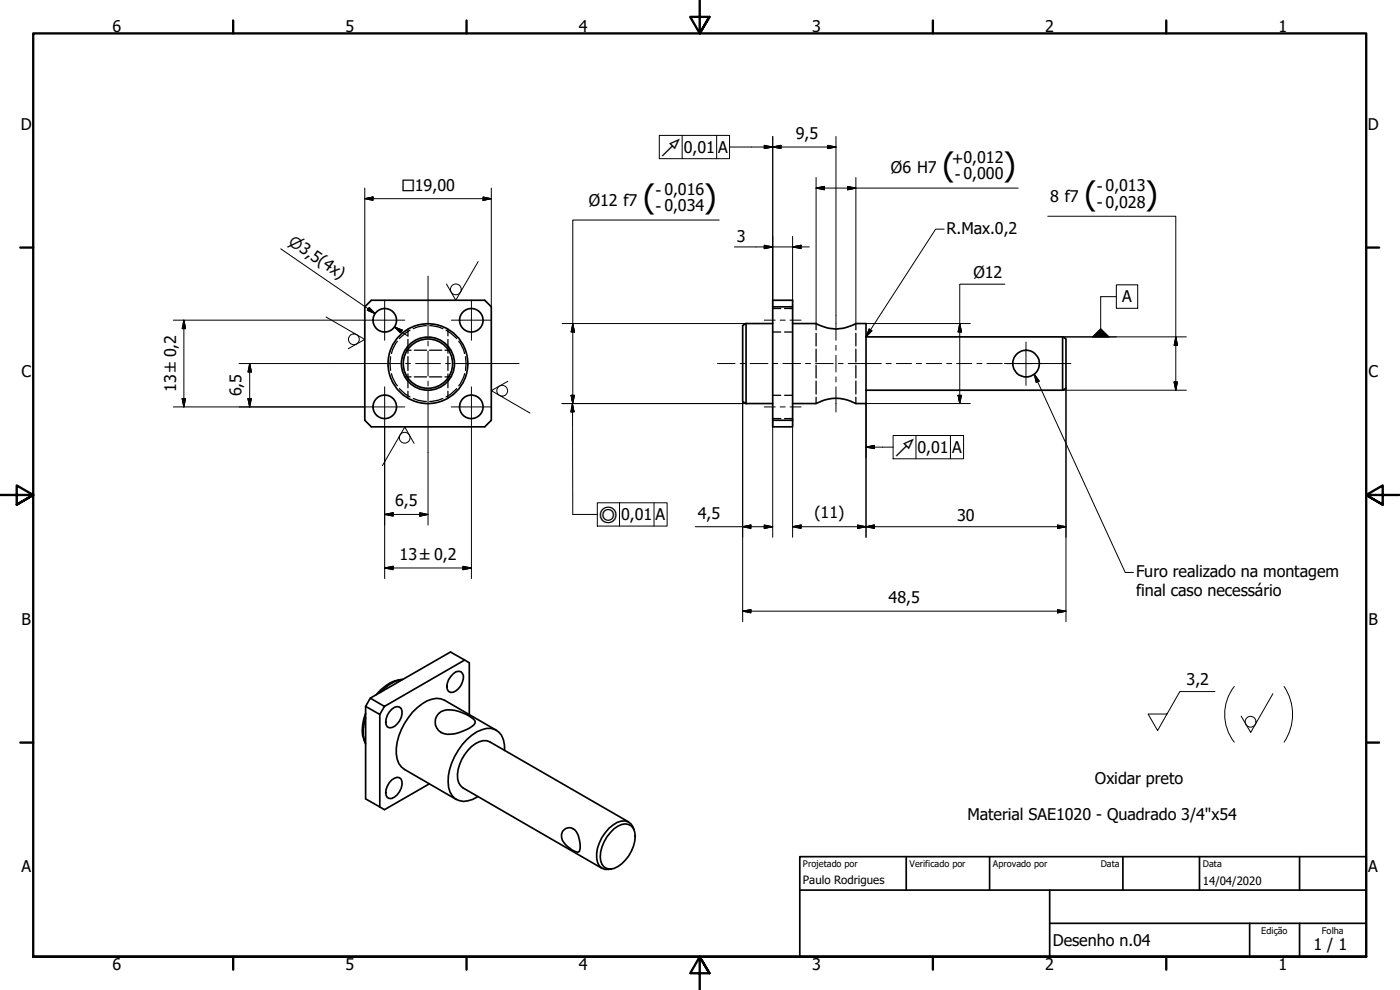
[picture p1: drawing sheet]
<svg xmlns="http://www.w3.org/2000/svg" width="420mm" height="297mm" viewBox="0 0 420 297" stroke-linecap="round" stroke-linejoin="round" font-family="sans-serif">
<g fill="none" stroke="#000" stroke-width=".51">
<path d="M111.4 90.1h34.1l1.9 2v34l-1.9 2h-34.1l-1.9-2v-34zM223.9 97.1l-1 .5v22.9l1 .6M223.9 97.1v24M223.9 97.1h8M231.9 90.1h6v2h-6zM231.9 92.1v36h6v-2M237.9 97.1h7a11.6 11.6 0 0 0 12 0h3v24h-3a12 12 0 0 0-12 0h-7M237.9 92.1v34M259.9 101.1h59M259.9 117.1h59M318.9 101.1l1 .5v14.9l-1 .6M318.9 101.1v16"/>
<path d="M223.9 121.1h8M231.9 126.1h6M139.4 198l-24 13.9M109.7 215.4a11.2 11.2 0 0 0 0 7.8M109.7 214a10.7 10.7 0 0 0-.1 8.9M109.7 211.9v27.8l5.7 3.2 13.4-7.7M111.1 209.5l24.1-13.9 5.6 3.3v15.5M111.1 209.5l4.3 2.4-1.4 2.5-4.3-2.5zM114 214.4v27.7M117.6 212.8a1.8 1.8 0 0 1 2.8-.2 4.5 4.5 0 0 1-3.6 5.8 1.98 1.98 0 0 1-.9-2.8l.4-1zM120.5 203.9a11 11 0 0 0-7.6 4.6M120.9 203.8a11.2 11.2 0 0 0-6.8 4"/>
<path d="M131.6 214.1a5.8 5.8 0 0 1 6.1-.6l3.1 1.4a2.13 2.13 0 0 1 1.7 2.2 11.7 11.7 0 0 1-9.2 3 3.6 3.6 0 0 1-1.7-6zM136 202.2a1.7 1.7 0 0 1 2.2-.7 1.7 1.7 0 0 1 .9 2.1 4.6 4.6 0 0 1-3.8 4.2 1.94 1.94 0 0 1-1.1-2.8l.4-1.1zM149 219.1l-15.6-9a6.1 6.1 0 0 0-6.7 1.1 18.6 18.6 0 0 0-7.8 15 5.4 5.4 0 0 0 2.5 4.7l15.6 9M117.6 234a1.8 1.8 0 0 1 2.8-.2 4.7 4.7 0 0 1-2.8 5.8 1.45 1.45 0 0 1-1.8-1.7 5.8 5.8 0 0 1 1.8-3.9zM151.4 225.2a6.4 6.4 0 0 0-2.7-6.3 6 6 0 0 0-5.6 .7 18.7 18.7 0 0 0-8.6 15 5 5 0 0 0 6 5.7l1.4-.5 1.5-.8M168.8 249.4a2.5 2.5 0 0 1 2.5-1 2.5 2.5 0 0 1 2 1.7 6.5 6.5 0 0 1 .5 5.4 2.68 2.68 0 0 1-2.8-1l-.7-.5a3.7 3.7 0 0 1-1.5-4.6zM184.2 248.7a4.3 4.3 0 0 1 5.3-.9 6.7 6.7 0 0 1 0 7.6 9 9 0 0 1-6.4 5.4 3.1 3.1 0 0 1-3-3.8 12 12 0 0 1 4.1-8.3zM188.7 246.6l-41.8-24a5.8 5.8 0 0 0-6.5 2.6 11.8 11.8 0 0 0-3 8.5l.3 1.2 1.2 1.5 41.8 24.1M190.3 249a3.3 3.3 0 0 0-5.1-2.3 11.6 11.6 0 0 0-5.9 12 3.1 3.1 0 0 0 4.2 2"/>
<circle cx="115.5" cy="96.1" r="3.5"/>
<circle cx="141.4" cy="96.1" r="3.5"/>
<circle cx="128.4" cy="109.1" r="12"/>
<circle cx="128.4" cy="109.1" r="7.4"/>
<circle cx="128.4" cy="109.1" r="8"/>
<circle cx="307.9" cy="109.1" r="4"/>
<circle cx="115.5" cy="122.1" r="3.5"/>
<circle cx="141.4" cy="122.1" r="3.5"/>
</g>
<!-- layer: Oculto (ISO) -->
<g fill="none" stroke="#000" stroke-width=".38">
<path d="M122.4 98.7v2.1M123.1 99l-1.5 1-1.7 1.6M128 97.7l-2.7 .4-1.3 .5M129 97.7l2.6 .4 1.3 .5M133.9 99l1.4 1 1.7 1.6M134.4 98.7v2.1M231.9 92.6h2.4M231.9 99.6h2.4M235.5 92.6h2.4M235.5 99.6h2.4M244.9 97.1v1.9M244.9 100v3.8"/>
<path d="M256.9 97.1v1.9M256.9 100v3.8M117.2 107l-.2 2.1 .2 2M117.5 112.1l.3 1.1 1.5 2.5M119.3 102.4l-1.5 2.6-.3 1.1M119.9 116.6l1.7 1.6 1.5 .9M121.5 105.1h1.9M121.5 113.1h1.9M122.4 101.8v4.2M122.4 107v4.2M122.4 112.2v4.2M122.4 117.4v2.1"/>
<path d="M124 119.6l1.3 .5 2.7 .3M124.3 105.1h3.7M124.3 113.1h3.7M128.9 105.1h3.7M128.9 113.1h3.7M132.9 119.6l-1.3 .5-2.6 .3M133.5 105.1h1.9M133.5 113.1h1.9M134.4 101.8v4.2M134.4 107v4.2M134.4 112.2v4.2M134.4 117.4v2.1"/>
<path d="M137 116.6l-1.7 1.6-1.4 .9M137.7 102.4l1.4 2.6 .3 1.1M139.4 112.1l-.3 1.1-1.4 2.5M139.7 107l.2 2.1-.2 2M231.9 118.6h2.4M235.5 118.6h2.4M244.9 104.8v3.8M244.9 109.6v3.8M244.9 114.3v3.9M244.9 119.2v1.9M256.9 104.8v3.8M256.9 109.6v3.8"/>
<path d="M256.9 114.3v3.9M256.9 119.2v1.9M231.9 125.6h2.4M235.5 125.6h2.4"/>
</g>
<!-- layer: Borda (ISO) -->
<g fill="none" stroke="#000" stroke-width=".7">
<path d="M70 6.1v3.9M140 6.1v3.9M210 0v10l-2.9-4.9h5.8l-2.9 4.9 2.9-4.9M280 6.1v3.9M350 6.1v3.9M6.1 74.3h3.9M410 74.3h3.9M0 148.5h10l-5-2.8v5.7l5-2.9-5 2.9M420 148.5h-10l5-2.8v5.7l-5-2.9 5 2.9M6.1 222.8h3.9M410 222.8h3.9M10 287.1v-277.1h400v277.1h-400h400"/>
<path d="M70 287.1v3.8M140 287.1v3.8M212.9 292l-2.9-4.9 2.9 4.9h-5.8l2.9-4.9v9.9M280 287.1v3.8M350 287.1v3.8"/>
</g>
<path d="M240 257h170v30.1h-170zM272 257v10.1M297 257v10.1M337 257v10.1M360 257v10.1M390 257v10.1M240 267.1h170M315 277h95M315 267.1v20M375 277v10.1M390 277v10.1" fill="none" stroke="#000" stroke-width=".51"/>
<!-- layer: Geometria de rascunho (ISO) -->
<path d="M370.4 206a13.6 13.6 0 0 0 0 16.7M385.4 206a15 15 0 0 1 0 16.7" fill="none" stroke="#000" stroke-width=".3"/>
<g fill="none" stroke="#000" stroke-width=".3">
<path d="M109.5 59.6l2.5-.5v1zM109.5 59.6h37.9M109.5 56.4v35.7M145 59.1l2.4 .5-2.4 .5zM147.4 56.4v35.7M231.9 44.1l2.5-.5v1zM231.9 44.1h19M231.9 40.9v49.2M244.9 56.4l2.5-.5v1zM244.9 56.4h60.7M244.9 53.3v43.8M248.4 43.6l2.5 .5-2.5 .5z"/>
<path d="M250.9 40.9v53.7M254.4 55.9l2.5 .5-2.5 .5zM256.9 53.3v43.8M84.3 74.7l28.3 19.4-2.1-1.4M215.8 66h-43.9v55.1M220.4 74.1h22.5M229.4 73.6l2.5 .5-2.5 .5zM237.9 74.1l2.5-.5v1zM237.9 70.9v19.2M314.5 64.9h38.4v52.2M52 96.1h57.5M55.2 96.1l.5 2.5h-1z"/>
<path d="M55.2 96.1v26M110.8 92.3l1.8 1.8-2.4-1zM118.4 98.1l2.3 .9-.6 .9zM118.4 98.1l4.1 2.8M168.7 97.1h55.2M171.9 97.1l.5 2.5h-1zM259.9 97.1h31.3M288 97.1l.5 2.5h-1zM301.6 85.3h-13.6v35.8M54.7 119.6h1l-.5 2.5zM71.8 109.1h27.5M74.4 119.6h1l-.5 2.5z"/>
<path d="M74.9 109.1l.5 2.5h-1zM74.9 109.1v13M171.4 118.6h1l-.5 2.5zM287.5 118.6h1l-.5 2.5zM318.9 101.1h37.1M318.9 117.1h37.1M319.9 116.5v70M352.4 114.6h1l-.5 2.5zM352.9 101.1l.5 2.5h-1zM52 122.1h57.5M115.4 128.1v45.5M128.5 135.7v21.8"/>
<path d="M141.5 128.1v45.5M168.7 121.1h55.2M222.9 120.5v66M231.9 126.1v35.1M237.9 126.1v35.1M291.2 121.1h-31.3v40.1M115.4 154.4l2.6-.6v1.1zM115.4 154.4h13.1M126 153.8l2.5 .6-2.5 .5zM208.7 158h23.2M222.9 158l2.5-.5v1zM229.4 157.5l2.5 .5-2.5 .5z"/>
<path d="M237.9 158l2.5-.5v1zM237.9 158h82M257.4 157.5l2.5 .5-2.5 .5zM259.9 158l2.5-.5v1zM317.4 157.5l2.5 .5-2.5 .5zM115.4 170.4l2.6-.5v1zM115.4 170.4h26.1M138.9 169.9l2.6 .5-2.6 .5zM222.9 183.4l2.5-.5v1zM222.9 183.4h97M317.4 182.9l2.5 .5-2.5 .5z"/>
</g>
<g fill="#000" stroke="#000" stroke-width=".3">
<path d="M109.5 59.6l2.5-.5zM109.5 59.6l2.5-.5v1zM231.9 44.1l2.5-.5zM231.9 44.1l2.5-.5v1zM244.9 56.4l2.5-.5zM244.9 56.4l2.5-.5v1zM248.4 44.6l2.5-.5zM248.4 43.6l2.5 .5-2.5 .5zM254.4 56.9l2.5-.5zM254.4 55.9l2.5 .5-2.5 .5zM145 60.1l2.4-.5zM145 59.1l2.4 .5-2.4 .5z"/>
<path d="M229.4 74.6l2.5-.5zM229.4 73.6l2.5 .5-2.5 .5zM237.9 74.1l2.5-.5zM237.9 74.1l2.5-.5v1zM55.2 96.1l.5 2.5zM55.2 96.1l.5 2.5h-1zM110.2 93.1l2.4 1zM110.8 92.3l1.8 1.8-2.4-1zM118.4 98.1l2.3 .9zM118.4 98.1l2.3 .9-.6 .9zM171.9 97.1l.5 2.5zM171.9 97.1l.5 2.5h-1z"/>
<path d="M288 97.1l.5 2.5zM288 97.1l.5 2.5h-1zM54.7 119.6l.5 2.5zM54.7 119.6h1l-.5 2.5zM74.4 119.6l.5 2.5zM74.4 119.6h1l-.5 2.5zM74.9 109.1l.5 2.5zM74.9 109.1l.5 2.5h-1zM171.4 118.6l.5 2.5zM171.4 118.6h1l-.5 2.5zM287.5 118.6l.5 2.5zM287.5 118.6h1l-.5 2.5z"/>
<path d="M352.4 114.6l.5 2.5zM352.4 114.6h1l-.5 2.5zM352.9 101.1l.5 2.5zM352.9 101.1l.5 2.5h-1zM115.4 154.4l2.6-.6zM115.4 154.4l2.6-.6v1.1zM126 154.9l2.5-.5zM126 153.8l2.5 .6-2.5 .5zM222.9 158l2.5-.5zM222.9 158l2.5-.5v1zM229.4 158.5l2.5-.5zM229.4 157.5l2.5 .5-2.5 .5z"/>
<path d="M237.9 158l2.5-.5zM237.9 158l2.5-.5v1zM257.4 158.5l2.5-.5zM257.4 157.5l2.5 .5-2.5 .5zM259.9 158l2.5-.5zM259.9 158l2.5-.5v1zM317.4 158.5l2.5-.5zM317.4 157.5l2.5 .5-2.5 .5zM115.4 170.4l2.6-.5zM115.4 170.4l2.6-.5v1zM138.9 170.9l2.6-.5zM138.9 169.9l2.6 .5-2.6 .5z"/>
<path d="M222.9 183.4l2.5-.5zM222.9 183.4l2.5-.5v1zM317.4 183.9l2.5-.5zM317.4 182.9l2.5 .5-2.5 .5z"/>
</g>
<g fill="none" stroke="#000" stroke-width=".3">
<path d="M197.9 40.6h21v7h-21zM204.7 40.6v7M215.1 40.6v7M218.9 44.1h13M229.4 43.6l2.5 .5-2.5 .5zM231.9 40.9v51.2M143.5 78.5l-6.7 11.6-2.8-4.9M283.3 68.8h-2.5l-20.9 32.3M97.9 95.1l11.6 6.7-5 2.8M260.9 98.7l.8 .5-1.8 1.9zM335 85.5h6.4v7h-6.4zM335 89h-4.7v9.6"/>
<path d="M152.4 114.4l-5 2.8 11.7 6.7M310.4 112.3l1.4 2-.8 .4zM310.4 112.3l27.3 59.5h2.5M318.9 101.1h16.1M124.3 133l-2.8-4.9-6.8 11.6M168.6 121.1h55.3M171.8 121.1l.5 2.5h-1zM171.8 121.1l.1 33.3h7.4M259.9 134.2l2.5-.5v.9zM259.9 134.2h8.1M259.9 121.1v16.2M268 130.7h21.2v7h-21.2z"/>
<path d="M274.9 130.7v7M285.2 130.7v7M179.3 150.9h20.9v6.9h-20.9zM185.9 150.9v6.9M196.3 150.9v6.9M364.6 207.5h-10.5l-6.7 11.7-2.8-5h5.6M382 208.1l-6.7 11.7-2.8-4.9"/>
<circle cx="136.8" cy="86.8" r="1.62"/>
<circle cx="106.2" cy="101.8" r="1.62"/>
<circle cx="150.7" cy="117.2" r="1.62"/>
<circle cx="121.4" cy="131.3" r="1.62"/>
<circle cx="375.3" cy="216.6" r="1.62"/>
</g>
<!-- layer: Marca de centro (ISO) -->
<g fill="none" stroke="#000" stroke-width=".3">
<path d="M109.5 96.1h12M115.4 90.1v12M128.5 82.9v17.9M135.4 96.1h12M141.5 90.1v12M99.3 109.1h20.9M115.4 116.1v12M121.7 109.1h1.5M124.7 109.1h7.5M128.5 102.3v1.5M128.5 105.3v7.5M128.5 114.3v1.5"/>
<path d="M128.5 117.3v18.4M133.7 109.1h1.5M136.7 109.1h19.1M141.5 116.1v12M301.4 109.1h13.1M307.9 102.6v13M109.5 122.1h12M135.4 122.1h12"/>
</g>
<!-- layer: Linha de centro (ISO) -->
<g fill="none" stroke="#000" stroke-width=".3">
<path d="M229.4 96.1h3.3M234.1 96.1h1.5M237.1 96.1h3.3M250.9 94.6v7.5M215.3 109.1h5.3M222.1 109.1h1.5M225.1 109.1h5.3M232 109.1h1.4M234.9 109.1h5.4M241.7 109.1h1.6M244.7 109.1h5.4M250.9 103.6v1.5"/>
<path d="M250.9 106.6v5M250.9 113.1v1.5M250.9 116.1v7.5M251.6 109.1h1.4M254.6 109.1h9.9M265.9 109.1h1.6M269 109.1h4.6M275 109.1h1.5M278 109.1h4.6M284.1 109.1h1.5M287.1 109.1h4.6M293.2 109.1h1.5"/>
<path d="M296.2 109.1h4.5M302.3 109.1h1.4M305.2 109.1h4.6M311.3 109.1h1.5M314.3 109.1h7.1M229.4 122.1h3.3M234.1 122.1h1.5M237.1 122.1h3.3"/>
</g>
<path d="M229.4 44.6l2.5-.5zM229.4 43.6l2.5 .5-2.5 .5zM260.9 98.7l-1 2.4zM260.9 98.7l.8 .5-1.8 1.9zM310.4 112.3l1.4 2zM310.4 112.3l1.4 2-.8 .4zM327.9 101.1h5zM330.3 98.6l2.6 2.5h-5zM171.8 121.1l.5 2.5zM171.8 121.1l.5 2.5h-1zM259.9 134.2l2.5-.5zM259.9 134.2l2.5-.5v.9z" fill="#000" stroke="#000" stroke-width=".3"/>
<g font-size="9.7">
<text x="282.8" y="52.9">(</text>
<text x="301.1" y="52.9">)</text>
<text x="193" y="62.5">(</text>
<text x="211.3" y="62.5">)</text>
<text x="325.5" y="61.4">(</text>
<text x="343.8" y="61.4">)</text>
</g>
<g font-size="4.8">
<text x="33.7" y="9.6">6</text>
<text x="103.7" y="9.6">5</text>
<text x="173.7" y="9.6">4</text>
<text x="243.7" y="9.6">3</text>
<text x="313.7" y="9.6">2</text>
<text x="383.7" y="9.6">1</text>
<text x="6.2" y="38.9">D</text>
<text x="238.9" y="41.7">9,5</text>
<text x="410.5" y="38.9">D</text>
<text x="205.2" y="45.8">0,01</text>
<text x="215.5" y="45.8">A</text>
<text x="267.4" y="52.1">Ø6 H7</text>
<text x="285.6" y="49.1">+0,012</text>
<text x="196.7" y="58.7">- 0,016</text>
<text x="286.5" y="54">- 0,000</text>
<text x="329.2" y="57.6">- 0,013</text>
<text x="176.7" y="61.7">Ø12 f7</text>
<text x="196.7" y="63.6">- 0,034</text>
<text x="315.2" y="60.6">8 f7</text>
<text x="329.2" y="62.5">- 0,028</text>
<text x="284.1" y="70.1">R.Max.0,2</text>
<text x="221.2" y="72.5">3</text>
<text x="292.2" y="83.5">Ø12</text>
<text x="336.8" y="90.7">A</text>
<text x="6.4" y="113.1">C</text>
<text x="410.7" y="113.1">C</text>
<text x="52.8" y="117.7" transform="rotate(-90 52.8 117.7)">13 ±0,2</text>
<text x="72.5" y="118.9" transform="rotate(-90 72.5 118.9)">6,5</text>
<text x="275.4" y="135.9">0,01</text>
<text x="285.8" y="135.9">A</text>
<text x="118.6" y="151.9">6,5</text>
<text x="209.4" y="155.6">4,5</text>
<text x="244.4" y="155.6">(11)</text>
<text x="186.4" y="156.1">0,01</text>
<text x="196.7" y="156.1">A</text>
<text x="287.3" y="156.4">30</text>
<text x="119.9" y="168.1">13 ±0,2</text>
<text x="340.9" y="173.1">Furo realizado na montagem</text>
<text x="340.9" y="178.8">final caso necessário</text>
<text x="266.7" y="181">48,5</text>
<text x="6.4" y="187.4">B</text>
<text x="410.7" y="187.4">B</text>
<text x="356.1" y="205.4">3,2</text>
<text x="328.6" y="235.1">Oxidar preto</text>
<text x="290.3" y="246.1">Material SAE1020 - Quadrado 3/4&quot;x54</text>
<text x="6.4" y="261.7">A</text>
<text x="410.7" y="261.7">A</text>
<text x="316" y="283.8">Desenho n.04</text>
<text x="394.2" y="285">1 / 1</text>
<text x="33.7" y="290.9">6</text>
<text x="103.7" y="290.9">5</text>
<text x="173.7" y="290.9">4</text>
<text x="243.7" y="290.9">3</text>
<text x="313.7" y="290.9">2</text>
<text x="383.7" y="290.9">1</text>
</g>
<g font-size="4.6">
<text x="198.4" y="46.7">↗</text>
<text x="120.5" y="57.2">□19,00</text>
<text x="86.3" y="73.1" transform="rotate(34 86.3 73.1)">⌀3,5(4x)</text>
<text x="268.5" y="136.7">↗</text>
<text x="179.7" y="156.8">◎</text>
</g>
<g font-size="3.4">
<text x="241" y="265.4">Paulo Rodrigues</text>
<text x="361" y="265.5">14/04/2020</text>
</g>
<g font-size="2.7">
<text x="241" y="260.1">Projetado por</text>
<text x="273" y="260.1">Verificado por</text>
<text x="298" y="260.1">Aprovado por</text>
<text x="330.3" y="260">Data</text>
<text x="361" y="260">Data</text>
<text x="378.5" y="280.2">Edição</text>
<text x="396.7" y="280.1">Folha</text>
</g>
</svg>
